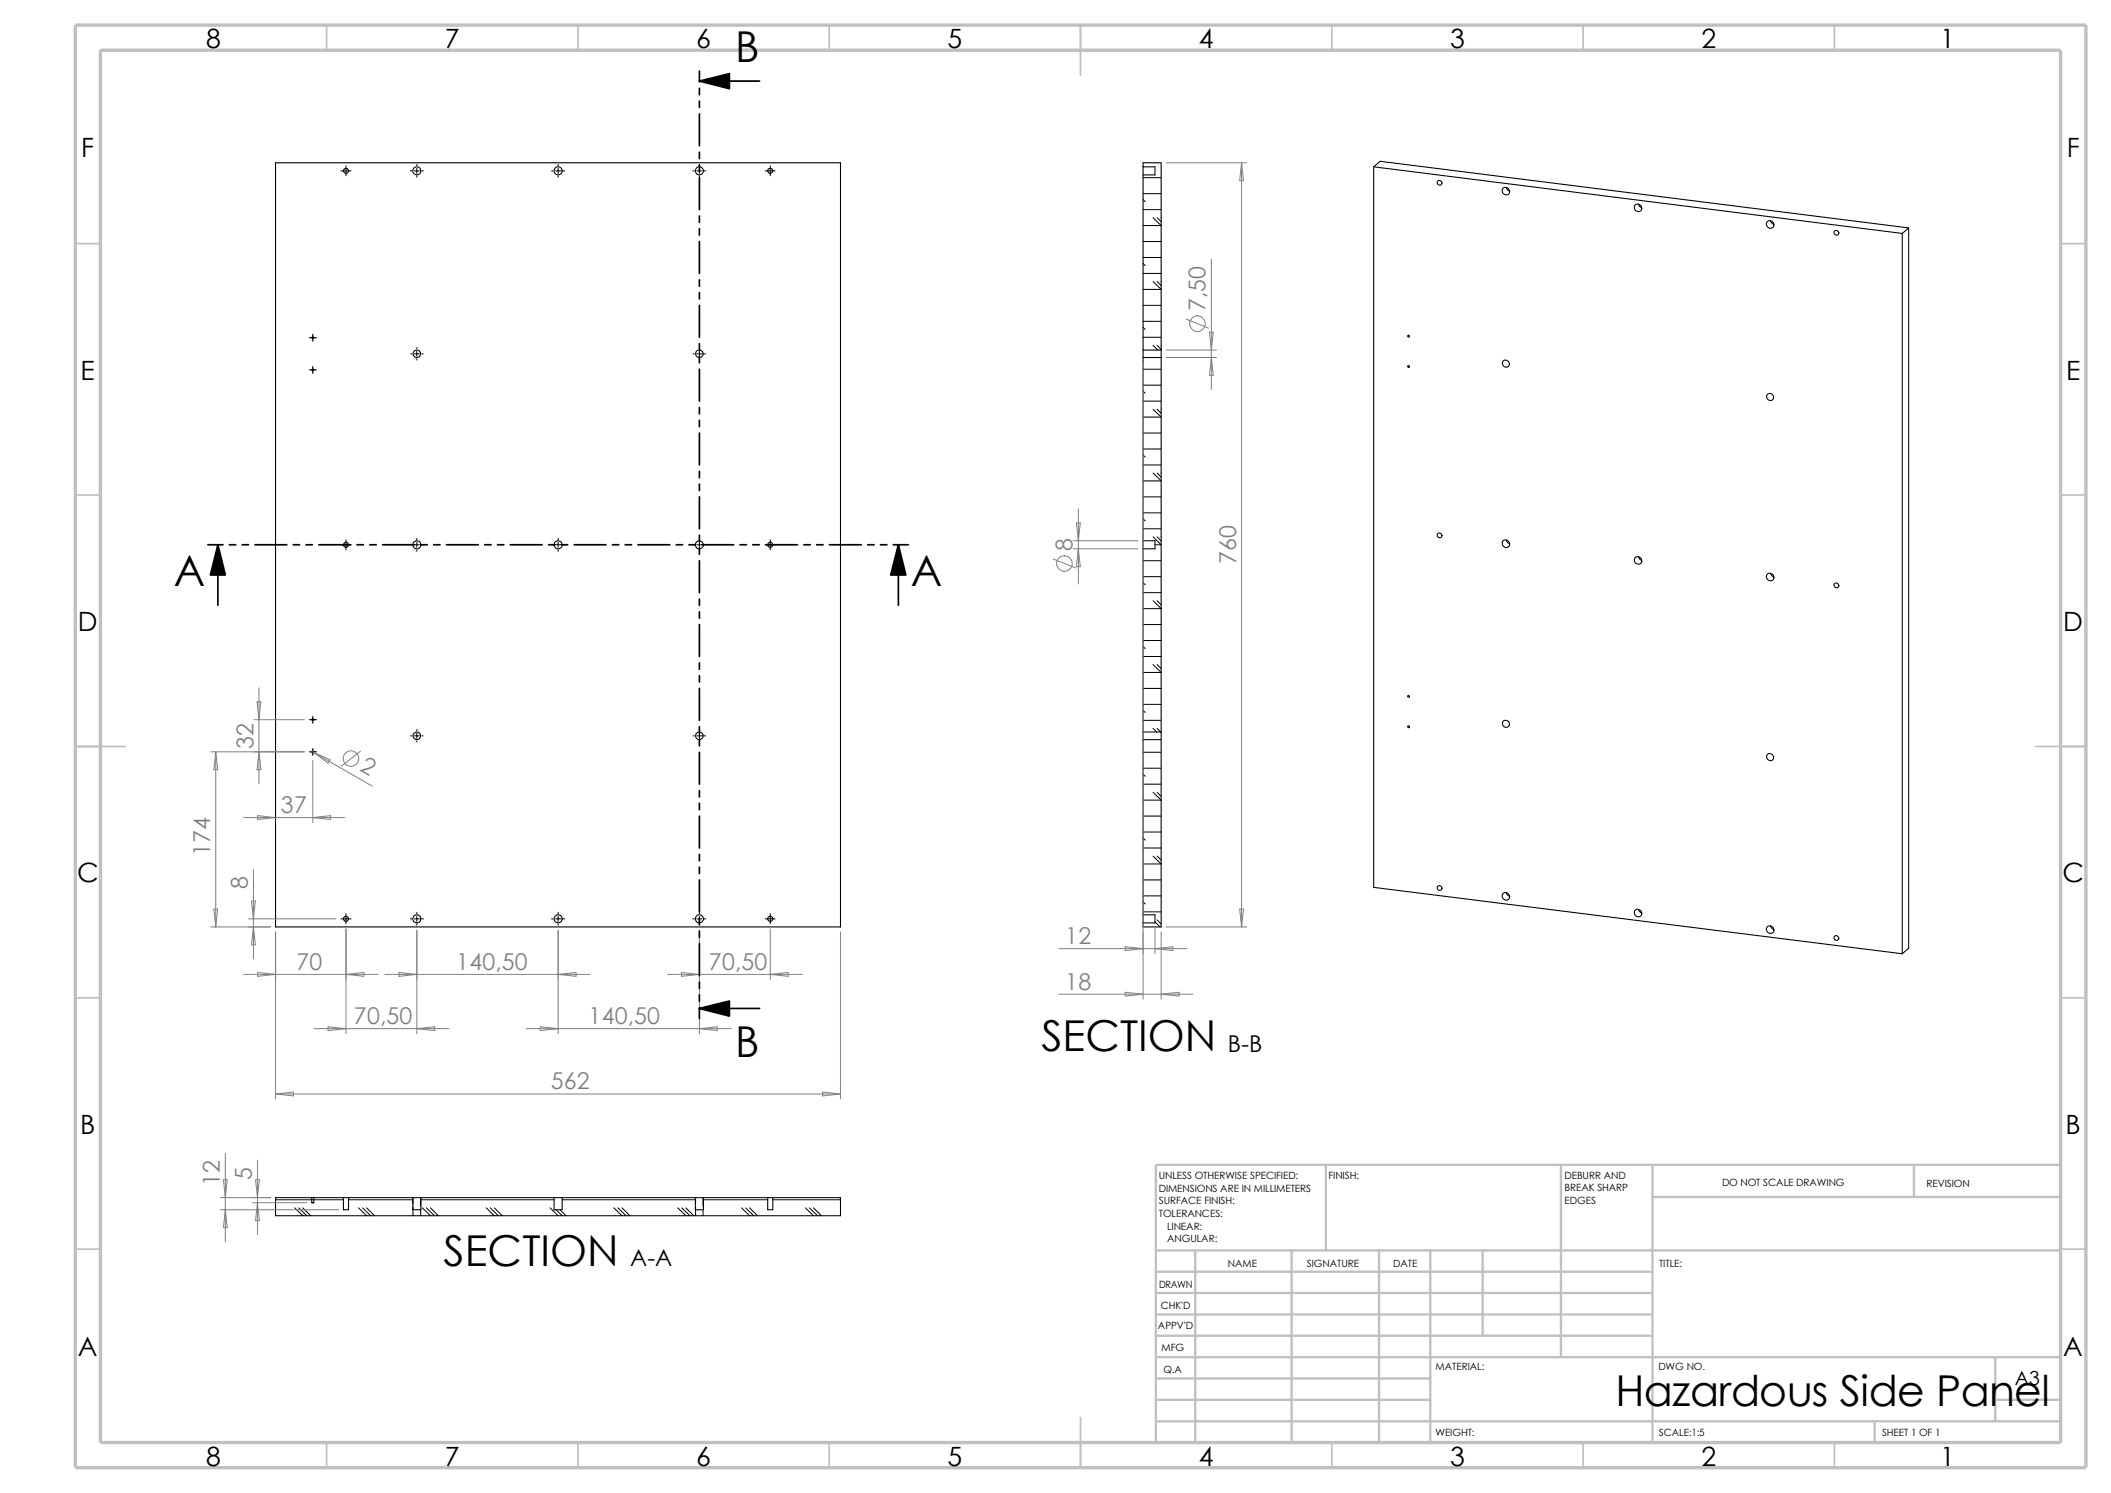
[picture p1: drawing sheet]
<svg xmlns="http://www.w3.org/2000/svg" width="420mm" height="297mm" viewBox="0 0 420 297" stroke-linecap="round" stroke-linejoin="round" font-family="sans-serif">
<g fill="none" stroke="#c0c0c0" stroke-width=".34">
<path d="M65 5v5M115 5v5M165 5v5M215 5v10M265 5v5M315 5v5M365 5v5M15 48.5h5M410 48.5h5M15 98.5h5M410 98.5h5M15 148.5h10"/>
<path d="M405 148.5h10M15 198.5h5M410 198.5h5M15 248.5h5M410 248.5h5M65 287v5M115 287v5M165 287v5M215 282v10M265 287v5M315 287v5M365 287v5"/>
</g>
<g fill="none" stroke="#c0c0c0" stroke-width=".47">
<path d="M263.8 231.7v17.1M310.6 231.7v38.3M328.8 231.7v55.3M328.8 238.1h81.2M380.8 231.7v6.4M410 231.7h-180v55.3M230 248.8h180M230 257.2h98.8M230 253h98.8M237.8 248.8v38.2M257 248.8v38.2M274.4 248.8v38.2"/>
<path d="M284.6 248.8v38.2M295 248.8v16.9M230 265.7h98.8M230 261.5h98.8M230 278.5h54.6M230 274.2h54.6M230 270h180M397 278.5h13M397 270v12.7M230 282.7h180M373 282.7v4.3"/>
</g>
<path d="M15 5h400v287h-400zM20 10h390v277h-390z" fill="none" stroke="#c0c0c0" stroke-width=".68" stroke-linecap="butt"/>
<g fill="none" stroke="#000" stroke-width=".21">
<path d="M54.8 32.4h112.4v152h-112.4zM227.4 33.2v-.8h3.6v37.2M227.4 34.8v34.8M227.4 33.2h2.4v1.6h-2.4M227.4 33.2v1.6M273.3 33.2v143.3l105.2 13.2M273.3 33.2l105.2 13.2M273.3 33.2l1.3-1.1 105.1 13.2M299 37.4a.76 .76 0 0 1 1.3 .4 .76 .76 0 0 1-.9 .9l-.5-.4v-.5zM299.7 37.3l.2 .4 .5 .3M325.3 40.8a.75 .75 0 0 1 1.3 .3 .75 .75 0 0 1-.9 .9l-.5-.4v-.5zM326 40.6l.2 .4 .4 .3"/>
<path d="M351.6 44.1a.76 .76 0 0 1 1.3 .3 .76 .76 0 0 1-.9 1l-.5-.5a.63 .63 0 0 1 .1-.8zM352.3 43.9l.2 .4 .4 .3M378.5 46.4v143.3M379.7 45.3l-1.2 1.1M379.7 45.3v143.3l-1.2 1.1M227.4 69.6h3.6M227.4 71.1v36.5M227.4 71.1h3.6M227.4 69.6v1.5M231 69.6v1.5M231 71.1v74.5M299 71.8a.72 .72 0 0 1 1.2 .3 .72 .72 0 0 1-.6 1l-.4-.2-.3-.4z"/>
<path d="M227.4 109.2v36.4M227.4 107.6h2.4v1.6h-2.4M227.4 107.6v1.6M299 107.6a.76 .76 0 0 1 1.3 .3 .76 .76 0 0 1-.9 1l-.5-.5v-.5zM299.7 107.4l.2 .5 .5 .3M325.3 110.9a.75 .75 0 0 1 1.3 .3 .75 .75 0 0 1-.9 1l-.5-.5v-.4zM326 110.7l.2 .5 .4 .3M351.6 114.2a.75 .75 0 0 1 1.3 .3 .75 .75 0 0 1-.9 1l-.5-.5a.63 .63 0 0 1 .1-.8zM352.3 114l.2 .5 .4 .3M227.4 147.2v34.8M227.4 147.2h3.6M227.4 145.6h3.6"/>
<path d="M227.4 145.6v1.6M231 145.6v1.6M231 147.2v37.2h-3.6v-.8M351.6 150.1a.71 .71 0 0 1 1.2 .2 .71 .71 0 0 1-.6 1l-.6-.3a.61 .61 0 0 1 0-.9zM299 177.7a.76 .76 0 0 1 1.3 .4 .76 .76 0 0 1-.9 .9l-.5-.4v-.5zM299.7 177.6l.2 .4 .5 .3M227.4 182h2.4v1.6h-2.4M227.4 182v1.6M325.3 181.1a.75 .75 0 0 1 1.3 .3 .75 .75 0 0 1-.9 .9l-.5-.4v-.5zM326 180.9l.2 .4 .4 .3M351.6 184.4a.75 .75 0 0 1 1.3 .3 .75 .75 0 0 1-.9 .9l-.5-.4a.63 .63 0 0 1 .1-.8zM352.3 184.2l.2 .4 .4 .3"/>
<path d="M68.3 238.3h-13.5v3.6h112.4v-3.6h-13.4M68.3 238.3v2.4h1v-2.4M68.3 238.3h1M69.3 238.3h12.8M82.1 238.3v2.4h1.6v-2.4M82.1 238.3h1.6M83.7 238.3h26.5M110.2 238.3h1.6M110.2 238.3v2.4h1.6v-2.4M111.8 238.3h26.5M138.3 238.3v2.4h1.7v-2.4M138.3 238.3h1.7"/>
<path d="M140 238.3h12.7M152.7 238.3h1.1M152.7 238.3v2.4h1.1v-2.4"/>
<circle cx="68.8" cy="34" r=".49"/>
<circle cx="82.9" cy="34" r=".8"/>
<circle cx="111" cy="34" r=".81"/>
<circle cx="139.1" cy="34" r=".81"/>
<circle cx="153.2" cy="34" r=".51"/>
<circle cx="286.4" cy="36.3" r=".48"/>
<circle cx="365.4" cy="46.3" r=".48"/>
<circle cx="62.2" cy="73.6" r=".21"/>
<circle cx="62.2" cy="67.2" r=".19"/>
<circle cx="82.9" cy="70.4" r=".75"/>
<circle cx="139.1" cy="70.4" r=".75"/>
<circle cx="280.2" cy="66.9" r=".18"/>
<circle cx="280.2" cy="72.9" r=".18"/>
<circle cx="352.2" cy="78.9" r=".7"/>
<circle cx="68.8" cy="108.4" r=".51"/>
<circle cx="82.9" cy="108.4" r=".8"/>
<circle cx="111" cy="108.4" r=".81"/>
<circle cx="139.1" cy="108.4" r=".81"/>
<circle cx="153.2" cy="108.4" r=".52"/>
<circle cx="286.4" cy="106.5" r=".48"/>
<circle cx="365.4" cy="116.4" r=".48"/>
<circle cx="280.2" cy="138.5" r=".18"/>
<circle cx="62.2" cy="149.6" r=".21"/>
<circle cx="62.2" cy="143.2" r=".21"/>
<circle cx="82.9" cy="146.4" r=".75"/>
<circle cx="139.1" cy="146.4" r=".75"/>
<circle cx="280.2" cy="144.6" r=".18"/>
<circle cx="299.6" cy="144" r=".71"/>
<circle cx="286.4" cy="176.6" r=".48"/>
<circle cx="68.8" cy="182.8" r=".49"/>
<circle cx="82.9" cy="182.8" r=".8"/>
<circle cx="111" cy="182.8" r=".81"/>
<circle cx="139.1" cy="182.8" r=".81"/>
<circle cx="153.2" cy="182.8" r=".51"/>
<circle cx="365.4" cy="186.6" r=".48"/>
</g>
<g fill="none" stroke="#000" stroke-width=".2">
<path d="M67.8 34h2M68.8 33v2M81.6 34h.4M82.4 34h1M82.9 32.7v.3M82.9 33.5v1M82.9 35v.3M83.9 34h.3M109.7 34h.3M110.5 34h1M111 32.7v.3M111 33.5v1"/>
<path d="M111 35v.3M112.1 34h.3M137.8 34h.3M138.6 34h1M139.1 32.7v.3M139.1 33.5v1M139.1 35v.3M140.1 34h.3M152.2 34h2M153.2 33v2M227.4 35.3h3.6M227.4 38.5h3.6"/>
<path d="M227.4 39.7l.4 .4M227.4 41.7h3.6M227.4 48h3.6M227.4 51.2h3.6M227.4 54.4h3.6M227.4 52.4l.4 .4M229.4 43.3l1.6 1.6h-3.6M229.4 56l1.6 1.6h-3.6M230.2 56l.8 .8M230.2 43.3l.8 .8M231 56h.1M231 43.3h.1"/>
<path d="M61.6 73.6h1.3M61.6 67.2h1.3M62.2 66.5v1.4M62.2 72.9v1.4M81.7 70.4h.3M82.4 70.4h1M82.9 69.1v.3M82.9 69.9v1M82.9 71.4v.2M83.9 70.4h.3M137.9 70.4h.2M138.6 70.4h1"/>
<path d="M139.1 69.1v.3M139.1 69.9v1M139.1 71.4v.2M140.1 70.4h.3M227.4 60.7h3.6M227.4 63.9h3.6M227.4 67.1h3.6M227.4 65.1l.4 .4M227.4 73.4h3.6M227.4 76.6h3.6M227.4 79.8h3.6M227.4 77.8l.4 .4"/>
<path d="M229.4 68.7l.9 .9M230.2 68.7l.8 .8M231 68.7h.1M227.4 86.1h3.6M227.4 89.3h3.6M227.4 92.5h3.6M227.4 98.8h3.6M227.4 90.5l.4 .4M229.4 81.4l1.6 1.6h-3.6M229.4 94.1l1.6 1.6h-3.6M230.2 94.1l.8 .8M230.2 81.4l.8 .8"/>
<path d="M231 94.1h.1M231 81.4h.1M67.8 108.4h2M68.8 107.4v2M81.6 108.4h.4M82.4 108.4h1M82.9 107.1v.3M82.9 107.9v1M82.9 109.4v.3M83.9 108.4h.3M109.7 108.4h.3M110.5 108.4h1"/>
<path d="M111 107.1v.3M111 107.9v1M111 109.4v.3M112.1 108.4h.3M137.8 108.4h.3M138.6 108.4h1M139.1 107.1v.3M139.1 107.9v1M139.1 109.4v.3M140.1 108.4h.3M152.2 108.4h2M153.2 107.4v2"/>
<path d="M227.4 102h3.6M227.4 105.2h3.6M227.4 111.5h3.6M227.4 114.7h3.6M227.4 117.9h3.6M227.4 115.9l.4 .4M227.4 103.2l.4 .4M229.4 106.8l1.6 1.6h-1.2M229.4 119.5l1.6 1.6h-3.6M230.2 119.5l.8 .8M230.2 106.8l.8 .8M231 106.8h.1"/>
<path d="M227.4 124.2h3.6M227.4 127.4h3.6M227.4 130.6h3.6M227.4 136.9h3.6M227.4 128.6l.4 .4M229.4 132.2l1.6 1.6h-3.6M230.2 132.2l.8 .8M61.6 149.6h1.3M61.6 143.2h1.3M62.2 142.5v1.4M62.2 148.9v1.4M81.7 146.4h.3"/>
<path d="M82.4 146.4h1M82.9 145.1v.3M82.9 145.9v1M82.9 147.4v.2M83.9 146.4h.3M137.9 146.4h.2M138.6 146.4h1M139.1 145.1v.3M139.1 145.9v1M139.1 147.4v.2M140.1 146.4h.3M227.4 140.1h3.6"/>
<path d="M227.4 143.3h3.6M227.4 141.3l.4 .4M227.4 149.6h3.6M227.4 152.8h3.6M227.4 156h3.6M227.4 154l.4 .4M229.4 144.9l.8 .7M229.4 157.6l1.6 1.6h-3.6M230.2 144.9l.7 .7M230.2 157.6l.8 .8M227.4 162.3h3.6M227.4 165.5h3.6"/>
<path d="M227.4 168.7h3.6M227.4 175h3.6M227.4 178.2h3.6M227.4 179.4l.4 .4M227.4 166.7l.4 .4M229.4 170.3l1.6 1.6h-3.6M230.2 170.3l.8 .8M67.8 182.8h2M68.8 181.8v2M81.6 182.8h.4M82.4 182.8h1M82.9 181.5v.3"/>
<path d="M82.9 182.3v1M82.9 183.8v.3M83.9 182.8h.3M109.7 182.8h.3M110.5 182.8h1M111 181.5v.3M111 182.3v1M111 183.8v.3M112.1 182.8h.3M137.8 182.8h.3M138.6 182.8h1M139.1 181.5v.3"/>
<path d="M139.1 182.3v1M139.1 183.8v.3M140.1 182.8h.3M152.2 182.8h2M153.2 181.8v2M227.4 181.4h3.6M229.8 183.4l1 1M230.2 183l.8 .8M54.8 238.7h13.5M62 238.3v1h.4v-1M69.3 238.7h12.8M82.2 238.3v1.2"/>
<path d="M83.7 238.3v1.6M83.7 238.7h26.5M111.8 238.7h26.5M138.4 238.3v1.2M139.9 238.3v1.6M140 238.7h12.7M153.8 238.7h13.4M58.6 240.3l1.6 1.6M59.4 240.3l1.6 1.6M60.2 240.3l1.6 1.6M71.3 240.3l1.6 1.6M72.1 240.3l1.6 1.6"/>
<path d="M72.9 240.3l1.6 1.6M82.2 240.2v1.7M83.7 240.6v1.3M84 240.3l1.6 1.6M84.8 240.3l1.6 1.6M85.6 240.3l1.6 1.6M96.7 240.3l1.6 1.6M97.5 240.3l1.6 1.6M98.3 240.3l1.6 1.6M109.4 240.3l1.6 1.6M110.6 240.7l1.2 1.2M111.4 240.7l1.2 1.2"/>
<path d="M122.1 240.3l1.6 1.6M122.9 240.3l1.6 1.6M123.7 240.3l1.6 1.6M134.8 240.3l1.6 1.6M135.6 240.3l1.6 1.6M136.4 240.3l1.6 1.6M138.4 240.2v1.7M139.9 240.6v1.3M147.5 240.3l1.6 1.6M148.3 240.3l1.6 1.6M149.1 240.3l1.6 1.6M160.2 240.3l1.6 1.6"/>
<path d="M161 240.3l1.6 1.6M161.8 240.3l1.6 1.6"/>
</g>
<g fill="none" stroke="#808080" stroke-width=".2">
<path d="M232 32.4h16M247 32.4l.4 3.5h-.8zM247 32.4v152M241 51.6v25.9M227.4 72.1v126.7M232 69.6h10M232 71.1h10M236 63.5l4.5 1.8M240.6 66.1h.8l-.4 3.5zM241 71.1l.4 3.6h-.8zM209.5 111.2l4.5 1.8M213.5 109.2h12.9"/>
<path d="M213.5 107.6h12.9M214.2 104h.7l-.4 3.6zM214.5 101.2v15M214.5 109.2l.4 3.5h-.7zM51.1 139.6h.8l-.4 3.6zM51.5 136.8v19.1M42 149.6h18.5M42.9 149.6l.4 3.5h-.8zM42.9 149.6v34.8M50.5 143.2h10M51.5 149.6l.4 3.5h-.8zM62.1 149.5l.3 .2"/>
<path d="M62.2 151.3v12.4M62.4 149.7l3.3 1.4-.4 .7zM62.4 149.7l11.6 6.7M71.7 149.4l-3.8 3M48.5 162.6h20.1M50 179.2h.8l-.4 3.6zM50.4 173v17.8M51.3 162.3l3.5 .3-3.5 .4zM62.2 162.6l3.6-.3v.7zM42 184.4h11.8M42.5 180.8h.8l-.4 3.6zM48.5 193.8h26.7"/>
<path d="M49.4 182.8h17.4M50.4 184.4l.4 3.6h-.8zM51.3 193.5l3.5 .3-3.5 .4zM54.8 185.4v33.2M68.8 193.8l3.6-.3v.7zM68.8 184.8v20.9M76.6 193.8h40.8M79.4 193.5l3.5 .3-3.5 .4zM82.9 185.1v20.6M111 193.8l3.6-.3v.7zM111 185.1v20.6M132.8 193.8h26.8"/>
<path d="M135.6 193.5l3.5 .3-3.5 .4zM139.1 185.1v20.6M153.2 193.8l3.6-.3v.7zM153.2 184.8v10M167.2 185.4v33.2M210.7 188.7h25.4M210.7 197.8h26.7M223.9 188.3l3.5 .4-3.5 .4zM223.9 197.4l3.5 .4-3.5 .4zM229.8 184.6v5.1M229.8 188.7l3.5-.4v.8zM231 185.4v13.4"/>
<path d="M231 197.8l3.6-.4v.8zM232 184.4h16M246.6 180.8h.8l-.4 3.6zM54.8 217.6l3.6-.3v.7zM54.8 217.6h112.4M62.5 204.6h26.8M65.3 204.3l3.5 .3-3.5 .4zM82.9 204.6l3.6-.3v.7zM104.7 204.6h40.8M107.5 204.3l3.5 .3-3.5 .4zM139.1 204.6l3.6-.3v.7zM163.7 217.3l3.5 .3-3.5 .4z"/>
<path d="M43.9 238.3h9.9M44.4 234.7h.8l-.4 3.6zM44.8 229.5v17.5M50.2 239.3h10.8M50.8 234.7h.8l-.4 3.6zM51.2 230.8v14.8M51.2 239.3l.4 3.5h-.8zM43.9 240.7h23.5M44.8 240.7l.4 3.5h-.8z"/>
<circle cx="238.2" cy="64.4" r="1.55"/>
<circle cx="211.8" cy="112.1" r="1.55"/>
<circle cx="69.8" cy="150.9" r="1.55"/>
</g>
<path d="M139.1 16.1l6-1.5v3.1zM43.3 108.4l1.5 6h-2.9zM178.7 108.4l1.5 6h-3zM139.1 200.6l6-1.5v3z" fill="#000" stroke="#000" stroke-width=".34"/>
<g fill="none" stroke="#000" stroke-width=".34">
<path d="M139.1 16.1h12M139.1 14.1v2.2M139.1 17.6v1.2M139.1 20.1v1.3M139.1 22.6v6.4M139.1 30.3v1.2M139.1 32.8v1.3M139.1 35.3v6.4M139.1 43v1.2M139.1 45.5v1.3M139.1 48v6.4M139.1 55.7v1.2"/>
<path d="M139.1 58.2v1.3M139.1 60.7v6.4M139.1 68.4v1.2M139.1 70.9v1.3M139.1 73.4v6.4M139.1 81.1v1.2M139.1 83.6v1.3M139.1 86.1v6.4M139.1 93.8v1.2M139.1 96.3v1.3M139.1 98.8v6.4M41.4 108.4h3"/>
<path d="M43.3 108.4v12M45.6 108.4h1.3M48.2 108.4h1.2M50.7 108.4h6.4M58.3 108.4h1.3M60.9 108.4h1.2M63.4 108.4h6.4M71 108.4h1.3M73.6 108.4h1.2M76.1 108.4h6.4M83.7 108.4h1.3M86.3 108.4h1.2"/>
<path d="M88.8 108.4h6.4M96.4 108.4h1.3M99 108.4h1.2M101.5 108.4h6.4M109.1 108.4h1.3M111.7 108.4h1.2M114.2 108.4h6.4M121.8 108.4h1.3M124.4 108.4h1.2M126.9 108.4h6.4M134.5 108.4h1.3M137.1 108.4h1.2"/>
<path d="M139.1 106.5v1.2M139.1 109v1.3M139.1 111.5v6.4M139.1 119.2v1.2M139.6 108.4h6.4M147.2 108.4h1.3M149.8 108.4h1.2M152.3 108.4h6.4M159.9 108.4h1.3M162.5 108.4h1.2M165 108.4h6.4M172.6 108.4h1.3"/>
<path d="M175.2 108.4h1.2M177.7 108.4h3M178.7 108.4v12M139.1 121.7v1.3M139.1 124.2v6.4M139.1 131.9v1.2M139.1 134.4v1.3M139.1 136.9v6.4M139.1 144.6v1.2M139.1 147.1v1.3M139.1 149.6v6.4M139.1 157.3v1.2"/>
<path d="M139.1 159.8v1.3M139.1 162.3v6.4M139.1 170v1.2M139.1 172.5v1.3M139.1 175v6.4M139.1 182.7v1.2M139.1 185.2v1.3M139.1 187.7v6.4M139.1 195.4v1.2M139.1 197.9v1.3M139.1 200.6h12M139.1 200.4v2.2"/>
</g>
<g font-size="8.5">
<text x="146.3" y="12.3">B</text>
<text x="34.6" y="116.6">A</text>
<text x="181.2" y="116.6">A</text>
<text x="207.2" y="209.1">SECTION</text>
<text x="146.3" y="210.2">B</text>
<text x="88.3" y="251.8">SECTION</text>
<text x="321.4" y="279.7">Hazardous Side Panel</text>
</g>
<g font-size="5.3">
<text x="41" y="9.6">8</text>
<text x="88.5" y="9.6">7</text>
<text x="138.5" y="9.6">6</text>
<text x="188.5" y="9.6">5</text>
<text x="238.5" y="9.6">4</text>
<text x="288.5" y="9.6">3</text>
<text x="338.5" y="9.6">2</text>
<text x="386" y="9.6">1</text>
<text x="16.2" y="31.3">F</text>
<text x="411.2" y="31.3">F</text>
<text x="16" y="75.6">E</text>
<text x="411" y="75.6">E</text>
<text x="15.5" y="125.6">D</text>
<text x="410.5" y="125.6">D</text>
<text x="15.3" y="175.6">C</text>
<text x="410.3" y="175.6">C</text>
<text x="16" y="225.6">B</text>
<text x="411" y="225.6">B</text>
<text x="15.5" y="269.8">A</text>
<text x="410.5" y="269.8">A</text>
<text x="41" y="291.6">8</text>
<text x="88.5" y="291.6">7</text>
<text x="138.5" y="291.6">6</text>
<text x="188.5" y="291.6">5</text>
<text x="238.5" y="291.6">4</text>
<text x="288.5" y="291.6">3</text>
<text x="338.5" y="291.6">2</text>
<text x="386" y="291.6">1</text>
</g>
<g font-size="4.6" fill="#808080">
<text x="239.9" y="61.9" transform="rotate(-90 239.9 61.9)">7,50</text>
<text x="213.4" y="109.6" transform="rotate(-90 213.4 109.6)">8</text>
<text x="245.9" y="112.2" transform="rotate(-90 245.9 112.2)">760</text>
<text x="50.4" y="149" transform="rotate(-90 50.4 149)">32</text>
<text x="71.4" y="153.2" transform="rotate(30 71.4 153.2)">2</text>
<text x="55.9" y="161.7">37</text>
<text x="41.8" y="170.3" transform="rotate(-90 41.8 170.3)">174</text>
<text x="49.3" y="176.8" transform="rotate(-90 49.3 176.8)">8</text>
<text x="211.9" y="187.8">12</text>
<text x="59" y="192.9">70</text>
<text x="90.8" y="192.9">140,50</text>
<text x="141" y="192.9">70,50</text>
<text x="211.9" y="196.9">18</text>
<text x="70.4" y="203.7">70,50</text>
<text x="117.1" y="203.7">140,50</text>
<text x="109.6" y="216.7">562</text>
<text x="43.7" y="236" transform="rotate(-90 43.7 236)">12</text>
<text x="50.1" y="234.7" transform="rotate(-90 50.1 234.7)">5</text>
</g>
<g font-size="4.6">
<text x="244.3" y="209.2">B-B</text>
<text x="125.3" y="251.8">A-A</text>
</g>
<text font-size="3.9" x="400.9" y="275.5">A3</text>
<g font-size="2">
<text x="230.5" y="234.6">UNLESS OTHERWISE SPECIFIED:</text>
<text x="230.5" y="237.1">DIMENSIONS ARE IN MILLIMETERS</text>
<text x="230.5" y="239.6">SURFACE FINISH:</text>
<text x="264.3" y="234.6">FINISH:</text>
<text x="311.3" y="239.5">EDGES</text>
<text x="311.3" y="234.5">DEBURR AND</text>
<text x="311.3" y="237">BREAK SHARP</text>
<text x="342.6" y="236">DO NOT SCALE DRAWING</text>
<text x="383.3" y="236.2">REVISION</text>
<text x="230.5" y="242.1">TOLERANCES:</text>
<text x="232.2" y="244.6">LINEAR:</text>
<text x="232.2" y="247.1">ANGULAR:</text>
<text x="260" y="252">SIGNATURE</text>
<text x="277.2" y="252">DATE</text>
<text x="330.1" y="252">TITLE:</text>
<text x="230.6" y="256.2">DRAWN</text>
<text x="244.3" y="252.1">NAME</text>
<text x="230.9" y="260.4">CHK'D</text>
<text x="230.4" y="264.5">APPV'D</text>
<text x="231.1" y="268.8">MFG</text>
<text x="231.5" y="273.1">Q.A</text>
<text x="285.6" y="272.5">MATERIAL:</text>
<text x="329.9" y="272.5">DWG NO.</text>
<text x="285.6" y="285.6">WEIGHT:</text>
<text x="330" y="285.6">SCALE:1:5</text>
<text x="374.4" y="285.6">SHEET 1 OF 1</text>
</g>
</svg>
